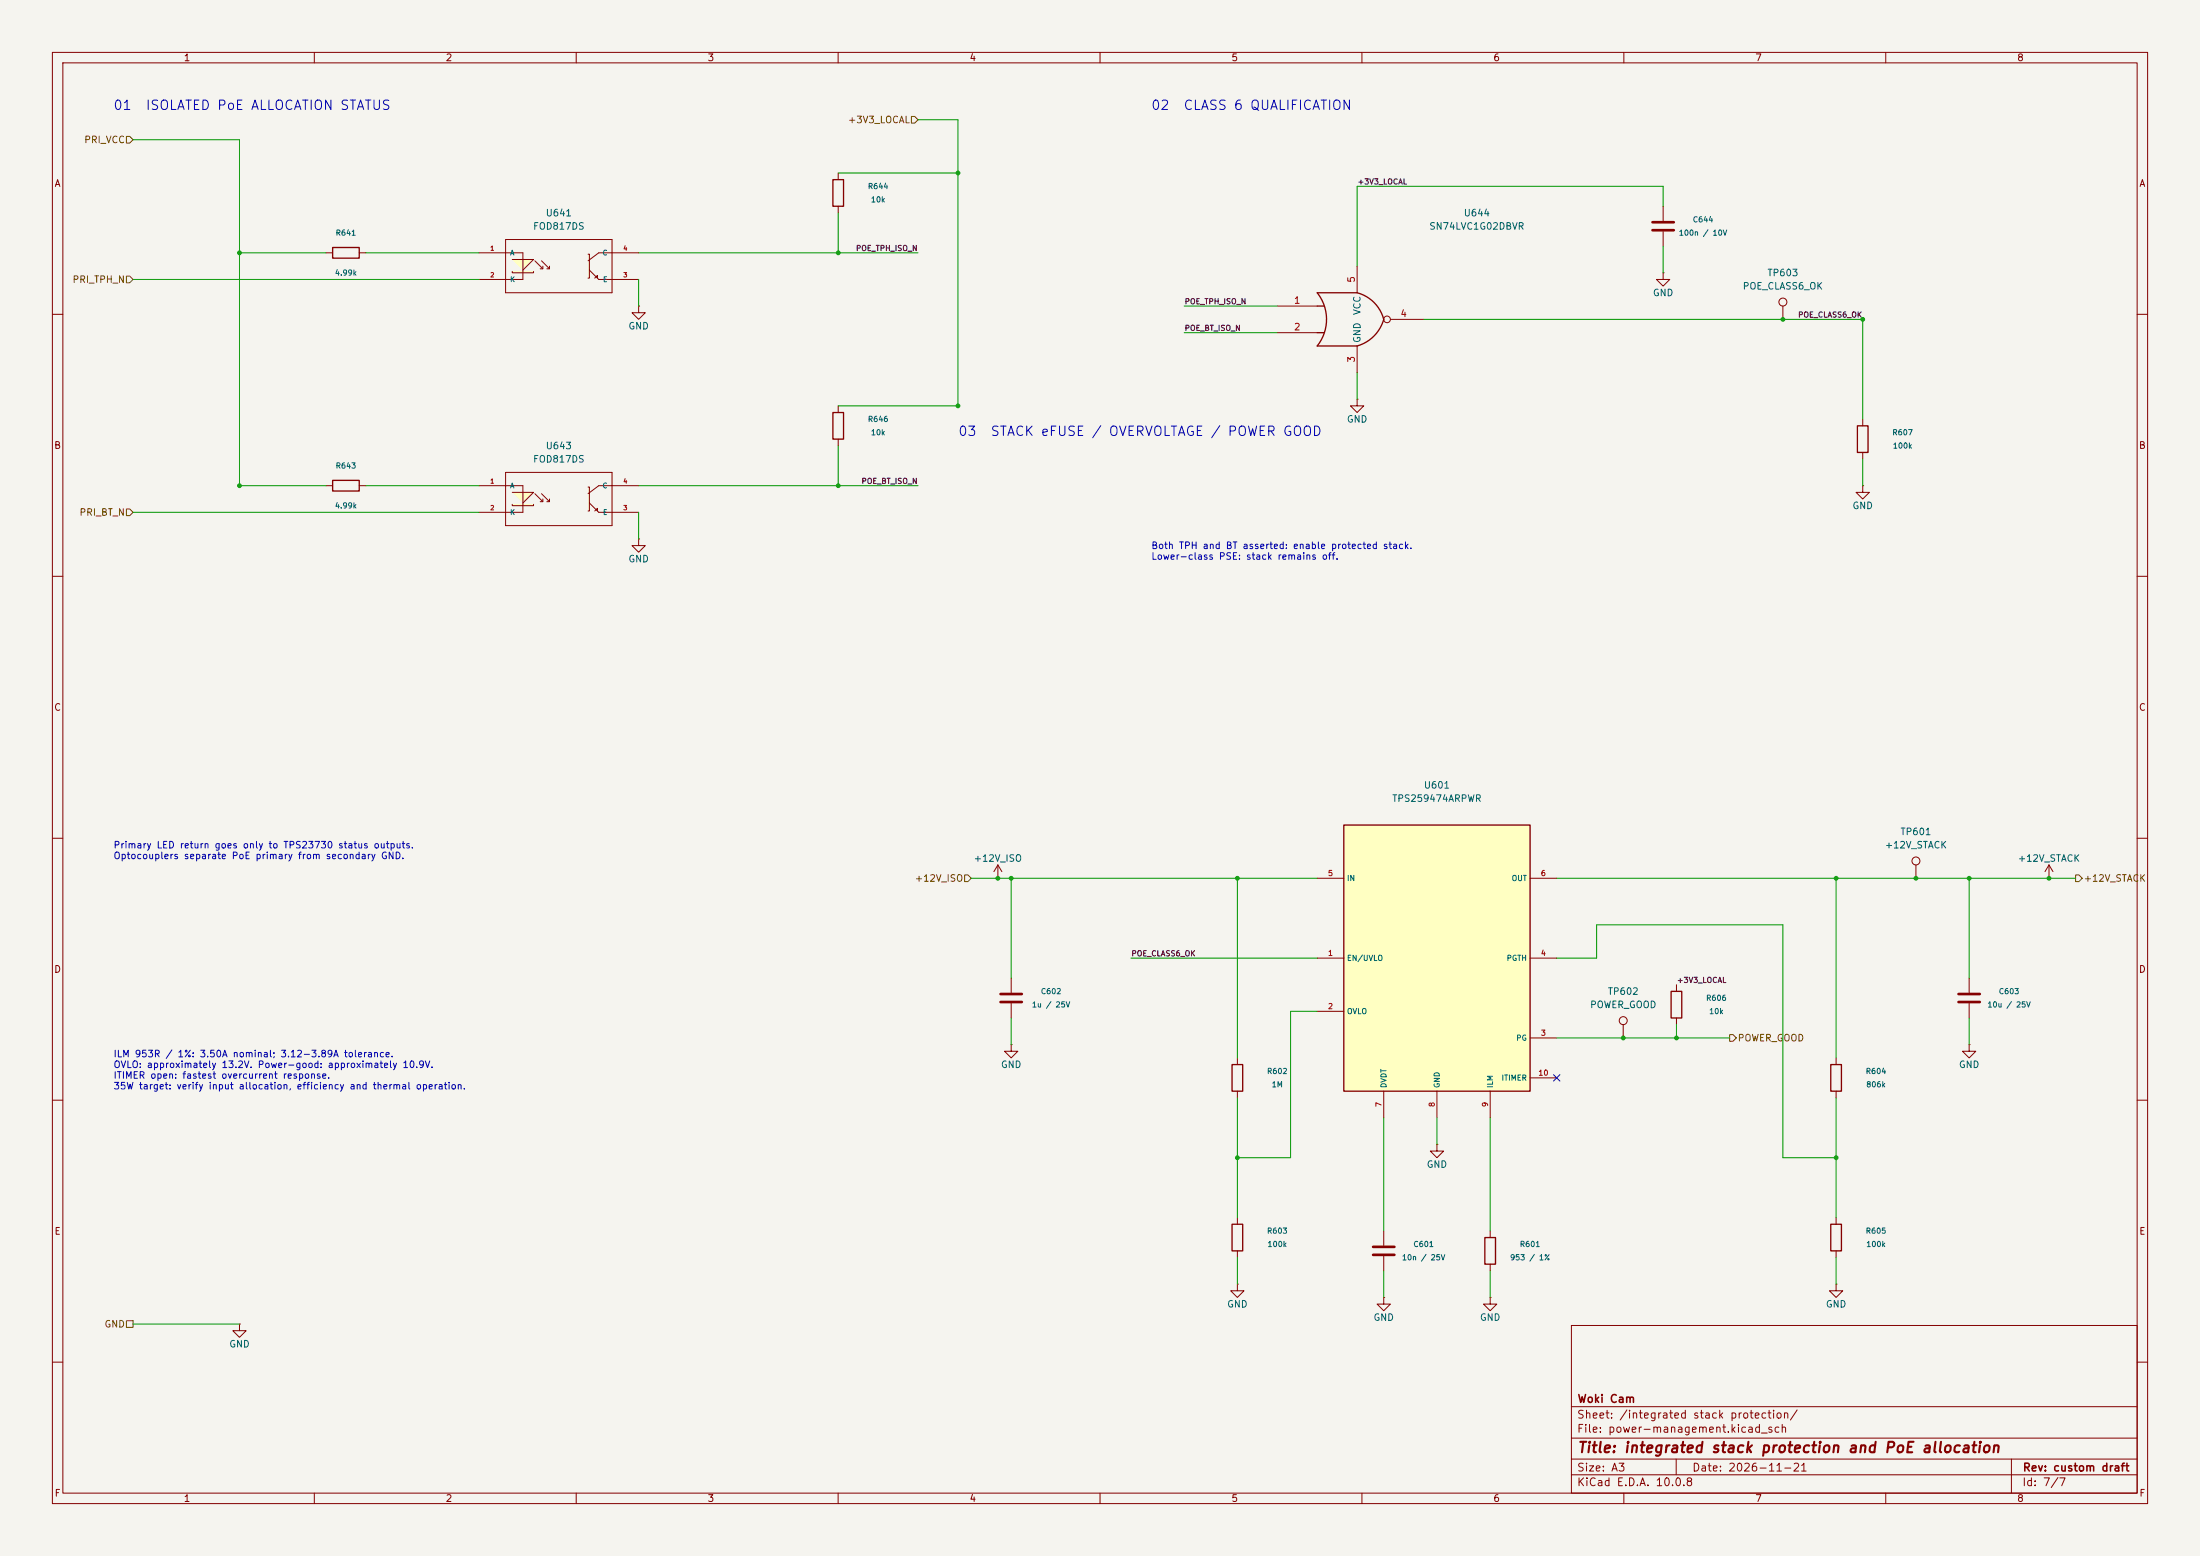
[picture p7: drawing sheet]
<svg xmlns="http://www.w3.org/2000/svg" width="420mm" height="297mm" viewBox="0 0 420 297" stroke-linecap="round" stroke-linejoin="round" font-family="sans-serif">
<path d="M0 0h420v297h-420z" fill="#f5f4ef" stroke="#f5f4ef" stroke-width=".19"/>
<g fill="none" stroke="#840000" stroke-width=".19">
<path d="M10 10h400v277h-400zM12 12h396v273h-396zM60 10v2M110 10v2M160 10v2M210 10v2M260 10v2M310 10v2M360 10v2M10 60h2M408 60h2M10 110h2"/>
<path d="M408 110h2M10 160h2M408 160h2M10 210h2M408 210h2M300 253h108v32h-108zM10 260h2M300 278.5h108M300 274.5h108M300 268.5h108M320 278.5v3M384 278.5v6.5"/>
<path d="M408 260h2M60 285v2M110 285v2M160 285v2M210 285v2M260 285v2M300 281.5h108M310 285v2M360 285v2"/>
</g>
<path d="M97.8 49.5h4.1l-2.1 2.1z" fill="#ffffc2"/>
<path d="M97.8 51.9h4.1" fill="none" stroke="#ffffc2" stroke-width=".25"/>
<g fill="#ffffc2">
<path d="M103.6 50.8v.5h-.5z"/>
<path d="M104.9 50.8v.5h-.5z"/>
</g>
<path d="M112.4 48.5v4.6" fill="none" stroke="#ffffc2" stroke-width=".25"/>
<path d="M113.5 53.1l.5-.5v.5z" fill="#ffffc2"/>
<g fill="none" stroke="#840000" stroke-width=".19">
<path d="M160 33v1.3M160 39.4v1.2M62.2 48.3h1.3M68.6 48.3h1.2M91.4 48.3h8.4v5h-8.4M96.5 45.7h20.3v10.2h-20.3zM97.8 49.5h4.1l-2.1 2.1M97.8 51.8v.3h4.1v-.3M102.1 49.8l1.5 1.5M103.4 49.8l1.5 1.5M103.6 50.8v.5h-.5M104.9 50.8v.5h-.5"/>
<path d="M112.3 48.5h.2v4.6h-.2M112.5 51.6l1.8 1.7h7.6M113.5 53.1l.5-.5v.5M121.9 58.4v1.3h1.3l-1.3 1.3-1.3-1.3h1.3M121.9 58.4h.1M121.9 48.3h-7.6l-2 1.5M160 77.5v1.2M259.1 76.2v1.3h1.2l-1.2 1.2-1.3-1.2h1.3M259.1 76.2h.1M62.2 92.7h1.3M68.6 92.7h1.2M160 83.8v1.3"/>
<path d="M121.9 102.9v1.2h1.3l-1.3 1.3-1.3-1.3h1.3M121.9 102.9h.1M190.5 167.6h.1M190.5 165.1l-.8 1.3M190.5 165.1l.8 1.3M190.5 165.1v2.5M391.2 167.6h.1M391.2 165.1l-.8 1.3M391.2 165.1l.7 1.3M391.2 165.1v2.5M193 186.7v2.8M193 191.5v2.8"/>
<path d="M375.9 186.7v2.8M375.9 191.5v2.8M236.2 201.9v1.3M236.2 208.3v1.3M274.3 218.4v1.3h1.3l-1.3 1.3-1.3-1.3h1.3M274.3 218.4h.1M284.5 234.9v1.3M45.7 252.7v1.3h1.3l-1.3 1.3-1.3-1.3h1.3M45.7 252.7h.1M264.2 247.6v1.3h1.2l-1.2 1.3-1.3-1.3h1.3M264.2 247.6h.1M284.5 247.6v1.3h1.2l-1.2 1.3-1.3-1.3h1.3"/>
<path d="M284.5 247.6h.1M284.5 241.3v1.3"/>
</g>
<path d="M191 189.7h4.1M191 191.3h4.1M373.9 189.7h4.1M373.9 191.3h4.1" fill="none" stroke="#840000" stroke-width=".51"/>
<path d="M159 34.3h2v5.1h-2zM63.5 47.2h5.1v2.1h-5.1zM159 78.7h2v5.1h-2zM63.5 91.7h5.1v2h-5.1zM235.2 203.2h2v5.1h-2zM283.5 236.2h2v5.1h-2z" fill="none" stroke="#840000" stroke-width=".25"/>
<path d="M97.8 94h4.1l-2.1 2z" fill="#ffffc2"/>
<path d="M97.8 96.4h4.1" fill="none" stroke="#ffffc2" stroke-width=".25"/>
<g fill="#ffffc2">
<path d="M103.1 95.8l.5-.5v.5z"/>
<path d="M104.4 95.8l.5-.5v.5z"/>
</g>
<path d="M112.4 93v4.5" fill="none" stroke="#ffffc2" stroke-width=".25"/>
<path d="M113.5 97.5l.5-.5v.5z" fill="#ffffc2"/>
<g fill="none" stroke="#840000" stroke-width=".19">
<path d="M317.5 39.4v2.8M317.5 52.1v1.2h1.3l-1.3 1.3-1.3-1.3h1.3M317.5 52.1h.1M317.5 44.2v2.8M340.4 58.4v2.6M91.4 92.7h8.4v5.1h-8.4M96.5 90.2h20.3v10.1h-20.3zM97.8 94h4.1l-2.1 2M97.8 96.3v.2h4.1v-.2M102.1 94.2l1.5 1.6M103.4 94.2l1.5 1.6M103.6 95.3v.5h-.5"/>
<path d="M104.9 95.3v.5h-.5M112.3 93h.2v4.5h-.2M112.5 96l1.8 1.8h7.6M113.5 97.5l.5-.5v.5M121.9 92.7h-7.6l-2 1.5M309.9 195.6v2.5M350.5 232.4v1.3M350.5 238.8v1.2M350.5 245.1v1.3h1.3l-1.3 1.2-1.3-1.2h1.3M350.5 245.1h.1"/>
<circle cx="340.4" cy="57.7" r=".76"/>
<circle cx="309.9" cy="194.8" r=".76"/>
</g>
<path d="M315.5 42.4h4M315.5 43.9h4" fill="none" stroke="#840000" stroke-width=".51"/>
<path d="M349.5 233.7h2v5.1h-2z" fill="none" stroke="#840000" stroke-width=".25"/>
<g fill="#ffffc2">
<path d="M251.5 58.4h1.2z"/>
<path d="M251.5 63.5h1.2z"/>
</g>
<path d="M251.5 55.9h7.6M251.5 66h7.6" fill="none" stroke="#ffffc2" stroke-width=".19"/>
<path d="M251.5 55.9h7.6a7.1 7.1 0 0 1 5.1 5.1 7.4 7.4 0 0 1-5.1 5h-7.6a8.1 8.1 0 0 0 0-10.1zM251.5 58.4h1.2M251.5 63.5h1.2M354.6 81.3h2v5.1h-2zM319 189.2h2.1v5.1h-2.1zM349.5 203.2h2v5.1h-2zM235.2 233.7h2v5.1h-2z" fill="none" stroke="#840000" stroke-width=".25"/>
<g fill="none" stroke="#840000" stroke-width=".19">
<path d="M243.8 58.4h7.7M259.1 50.8v5.1M243.8 63.5h7.7M259.1 66v5.1M265.4 61h6.4M355.6 92.7v1.3h1.3l-1.3 1.3-1.3-1.3h1.3M355.6 92.7h.1M355.6 80v1.3M355.6 86.4v1.2M365.8 165.1v2.5M193 199.4v1.3h1.3l-1.3 1.2-1.2-1.2h1.2M193 199.4h.1"/>
<path d="M320 188v1.2M320 194.3v1.3M375.9 199.4v1.3h1.3l-1.3 1.2-1.3-1.2h1.3M375.9 199.4h.1M350.5 201.9v1.3M350.5 208.3v1.3M236.2 232.4v1.3M236.2 238.8v1.2M264.2 234.9v2.8M264.2 239.8v2.8M236.2 245.1v1.3h1.3l-1.3 1.2-1.3-1.2h1.3M236.2 245.1h.1"/>
<circle cx="264.8" cy="61" r=".63"/>
<circle cx="365.8" cy="164.3" r=".76"/>
</g>
<path d="M262.1 238h4.1M262.1 239.5h4.1" fill="none" stroke="#840000" stroke-width=".51"/>
<path d="M256.5 157.5h35.6v50.8h-35.6z" fill="#ffffc2"/>
<path d="M256.5 157.5h35.6v50.8h-35.6z" fill="none" stroke="#840000" stroke-width=".25"/>
<path d="M251.5 167.6h5M292.1 167.6h5.1M251.5 182.9h5M251.5 193h5M292.1 182.9h5.1M292.1 198.1h5.1M264.2 208.3v5.1M274.3 208.3v5.1M284.5 208.3v5.1M292.1 205.7h5.1" fill="none" stroke="#840000" stroke-width=".19"/>
<path d="M24.1 26h.7l.6 .7-.6 .6h-.7zM174 22.2h.6l.7 .7-.7 .6h-.6zM24.1 52.7h.7l.6 .6-.6 .7h-.7zM24.1 97.2h.7l.6 .6-.6 .6h-.7zM184.1 167h.7l.6 .6-.6 .7h-.7zM396.2 167h.7l.6 .6-.6 .7h-.7zM330.2 197.5h.6l.7 .6-.7 .7h-.6zM24.1 252.1h1.3v1.3h-1.3z" fill="none" stroke="#725600" stroke-width=".19"/>
<g fill="none" stroke="#009600" stroke-width=".19">
<path d="M25.4 26.7h20.3v66h16.5M160 33h22.9M175.3 22.9h7.6v54.6h-22.9M317.5 39.4v-3.8h-58.4v15.2M25.4 53.3h66M45.7 48.3h16.5M69.8 48.3h21.6M121.9 48.3h53.4M121.9 53.3v5.1M160 40.6v7.7M226.1 58.4h17.7M317.5 47v5.1"/>
<path d="M226.1 63.5h17.7M259.1 71.1v5.1M271.8 61h83.8v19M25.4 97.8h66M69.8 92.7h21.6M121.9 97.8v5.1M121.9 92.7h53.4M160 85.1v7.6M355.6 87.6v5.1M185.4 167.6h66.1M193 167.6v19.1M236.2 167.6v34.3"/>
<path d="M297.2 167.6h99M350.5 167.6v34.3M375.9 167.6v19.1M193 194.3v5.1M215.9 182.9h35.6M251.5 193h-5.1v28h-10.2M297.2 182.9h7.6v-6.4h35.6v44.5h10.1M297.2 198.1h33M320 195.6v2.5M375.9 194.3v5.1M236.2 209.6v22.8M264.2 213.4v21.5"/>
<path d="M274.3 213.4v5M284.5 213.4v21.5M350.5 209.6v22.8M25.4 252.7h20.3M236.2 240v5.1M264.2 242.6v5M284.5 242.6v5M350.5 240v5.1"/>
</g>
<path d="M296.6 205.1l1.2 1.2M297.8 205.1l-1.2 1.2" fill="none" stroke="#000084" stroke-width=".19"/>
<g fill="#009600">
<circle cx="350.5" cy="221" r=".46"/>
<circle cx="309.9" cy="198.1" r=".46"/>
<circle cx="320" cy="198.1" r=".46"/>
<circle cx="350.5" cy="167.6" r=".46"/>
<circle cx="365.8" cy="167.6" r=".46"/>
<circle cx="45.7" cy="48.3" r=".46"/>
<circle cx="45.7" cy="92.7" r=".46"/>
<circle cx="182.9" cy="77.5" r=".46"/>
<circle cx="182.9" cy="33" r=".46"/>
<circle cx="190.5" cy="167.6" r=".46"/>
<circle cx="236.2" cy="167.6" r=".46"/>
<circle cx="193" cy="167.6" r=".46"/>
<circle cx="236.2" cy="221" r=".46"/>
<circle cx="160" cy="92.7" r=".46"/>
<circle cx="160" cy="48.3" r=".46"/>
<circle cx="375.9" cy="167.6" r=".46"/>
<circle cx="391.2" cy="167.6" r=".46"/>
<circle cx="340.4" cy="61" r=".46"/>
<circle cx="355.6" cy="61" r=".46"/>
</g>
<text font-size="2" fill="#840000" x="301" y="277.8">Title: integrated stack protection and PoE allocation</text>
<g font-size="1.8" fill="#0000c2">
<text x="21.5" y="21.4">01</text>
<text x="27.7" y="21.4">ISOLATED PoE ALLOCATION STATUS</text>
<text x="219.6" y="21.4">02</text>
<text x="225.8" y="21.4">CLASS 6 QUALIFICATION</text>
<text x="182.8" y="83.7">03</text>
<text x="189" y="83.7">STACK eFUSE / OVERVOLTAGE / POWER GOOD</text>
</g>
<g font-size="1.5" fill="#840000">
<text x="301" y="268.1">Woki Cam</text>
<text x="300.9" y="273.8">File: power-management.kicad_sch</text>
<text x="300.9" y="271.1">Sheet: /integrated stack protection/</text>
<text x="300.9" y="281.2">Size: A3</text>
<text x="322.9" y="281.2">Date: 2026-11-21</text>
<text x="386" y="281.2">Rev: custom draft</text>
<text x="300.9" y="284">KiCad E.D.A. 10.0.8</text>
<text x="385.9" y="284">Id: 7/7</text>
</g>
<g font-size="1.3" fill="#840000">
<text x="35" y="12">1</text>
<text x="85" y="12">2</text>
<text x="135" y="12">3</text>
<text x="185" y="12">4</text>
<text x="235" y="12">5</text>
<text x="285" y="12">6</text>
<text x="335" y="12">7</text>
<text x="385" y="12">8</text>
<text x="10.3" y="36">A</text>
<text x="408.3" y="36">A</text>
<text x="10.2" y="86">B</text>
<text x="408.2" y="86">B</text>
<text x="10.2" y="136">C</text>
<text x="408.2" y="136">C</text>
<text x="10.2" y="186">D</text>
<text x="408.2" y="186">D</text>
<text x="10.3" y="236">E</text>
<text x="408.3" y="236">E</text>
<text x="10.3" y="286">F</text>
<text x="35" y="287">1</text>
<text x="85" y="287">2</text>
<text x="135" y="287">3</text>
<text x="185" y="287">4</text>
<text x="235" y="287">5</text>
<text x="285" y="287">6</text>
<text x="335" y="287">7</text>
<text x="385" y="287">8</text>
<text x="408.3" y="286">F</text>
</g>
<g font-size="1.3" fill="#725600">
<text x="161.8" y="23.8">+3V3_LOCAL</text>
<text x="16" y="27.6">PRI_VCC</text>
<text x="13.7" y="54.3">PRI_TPH_N</text>
<text x="15.1" y="98.8">PRI_BT_N</text>
<text x="174.5" y="168.6">+12V_ISO</text>
<text x="397.7" y="168.6">+12V_STACK</text>
<text x="331.6" y="199.1">POWER_GOOD</text>
<text x="19.8" y="253.7">GND</text>
</g>
<g font-size="1.3" fill="#006464">
<text x="104.1" y="41.6">U641</text>
<text x="279.3" y="41.6">U644</text>
<text x="101.7" y="44.1">FOD817DS</text>
<text x="272.7" y="44.1">SN74LVC1G02DBVR</text>
<text x="337.3" y="53">TP603</text>
<text x="315.4" y="56.8">GND</text>
<text x="332.6" y="55.6">POE_CLASS6_OK</text>
<text x="119.9" y="63.2">GND</text>
<text x="260" y="65.6" transform="rotate(-90 260 65.6)">GND</text>
<text x="260" y="60.2" transform="rotate(-90 260 60.2)">VCC</text>
<text x="257" y="81">GND</text>
<text x="101.7" y="88.6">FOD817DS</text>
<text x="104.1" y="86.1">U643</text>
<text x="353.5" y="97.5">GND</text>
<text x="119.9" y="107.6">GND</text>
<text x="265.7" y="153.4">TPS259474ARPWR</text>
<text x="271.7" y="150.8">U601</text>
<text x="362.7" y="159.7">TP601</text>
<text x="185.8" y="164.8">+12V_ISO</text>
<text x="359.7" y="162.3">+12V_STACK</text>
<text x="385.1" y="164.8">+12V_STACK</text>
<text x="306.8" y="190.2">TP602</text>
<text x="303.4" y="192.7">POWER_GOOD</text>
<text x="191" y="204.2">GND</text>
<text x="373.9" y="204.2">GND</text>
<text x="272.3" y="223.2">GND</text>
<text x="234.2" y="249.9">GND</text>
<text x="348.5" y="249.9">GND</text>
<text x="43.7" y="257.5">GND</text>
<text x="262.1" y="252.4">GND</text>
<text x="282.4" y="252.4">GND</text>
</g>
<g font-size="1.3" fill="#a90000">
<text x="246.9" y="58.3">1</text>
<text x="258.9" y="54.1" transform="rotate(-90 258.9 54.1)">5</text>
<text x="246.9" y="63.4">2</text>
<text x="267.2" y="60.8">4</text>
<text x="258.9" y="69.3" transform="rotate(-90 258.9 69.3)">3</text>
</g>
<g font-size="1.3" fill="#0000c2">
<text x="219.7" y="105.1">Both TPH and BT asserted: enable protected stack.</text>
<text x="219.7" y="107.1">Lower-class PSE: stack remains off.</text>
<text x="21.6" y="162.3">Primary LED return goes only to TPS23730 status outputs.</text>
<text x="21.6" y="164.3">Optocouplers separate PoE primary from secondary GND.</text>
<text x="21.6" y="202.1">ILM 953R / 1%: 3.50A nominal; 3.12-3.89A tolerance.</text>
<text x="21.6" y="204.2">OVLO: approximately 13.2V. Power-good: approximately 10.9V.</text>
<text x="21.6" y="206.2">ITIMER open: fastest overcurrent response.</text>
<text x="21.6" y="208.3">35W target: verify input allocation, efficiency and thermal operation.</text>
</g>
<g font-size="1" fill="#0f0f0f">
<text x="259.1" y="35.5">+3V3_LOCAL</text>
<text x="163.3" y="48.2">POE_TPH_ISO_N</text>
<text x="226.1" y="58.3">POE_TPH_ISO_N</text>
<text x="226.1" y="63.4">POE_BT_ISO_N</text>
<text x="343.2" y="60.9">POE_CLASS6_OK</text>
<text x="164.4" y="92.6">POE_BT_ISO_N</text>
<text x="215.9" y="182.8">POE_CLASS6_OK</text>
<text x="320" y="187.9">+3V3_LOCAL</text>
</g>
<g font-size="1" fill="#006464">
<text x="165.6" y="36.3">R644</text>
<text x="166.2" y="38.9">10k</text>
<text x="64" y="45.2">R641</text>
<text x="320.4" y="45.2">100n / 10V</text>
<text x="323.1" y="42.7">C644</text>
<text x="63.8" y="52.8">4.99k</text>
<text x="97.3" y="49">A</text>
<text x="114.9" y="49">C</text>
<text x="97.3" y="54.1">K</text>
<text x="115" y="54.1">E</text>
<text x="165.6" y="80.8">R646</text>
<text x="166.2" y="83.3">10k</text>
<text x="361.2" y="83.3">R607</text>
<text x="64" y="89.7">R643</text>
<text x="361.3" y="85.9">100k</text>
<text x="97.3" y="93.4">A</text>
<text x="114.9" y="93.4">C</text>
<text x="63.8" y="97.3">4.99k</text>
<text x="97.3" y="98.5">K</text>
<text x="115" y="98.5">E</text>
<text x="257" y="168.4">IN</text>
<text x="288.5" y="168.4">OUT</text>
<text x="257" y="183.6">EN/UVLO</text>
<text x="287.5" y="183.6">PGTH</text>
<text x="198.6" y="190">C602</text>
<text x="325.6" y="191.3">R606</text>
<text x="381.5" y="190">C603</text>
<text x="196.9" y="192.5">1u / 25V</text>
<text x="257" y="193.8">OVLO</text>
<text x="326.2" y="193.8">10k</text>
<text x="379.3" y="192.5">10u / 25V</text>
<text x="289.4" y="198.9">PG</text>
<text x="241.8" y="205.2">R602</text>
<text x="242.7" y="207.8">1M</text>
<text x="264.9" y="207.8" transform="rotate(-90 264.9 207.8)">DVDT</text>
<text x="275.1" y="207.8" transform="rotate(-90 275.1 207.8)">GND</text>
<text x="285.2" y="207.8" transform="rotate(-90 285.2 207.8)">ILM</text>
<text x="286.6" y="206.5">ITIMER</text>
<text x="356.1" y="205.2">R604</text>
<text x="356.2" y="207.8">806k</text>
<text x="241.8" y="235.7">R603</text>
<text x="241.9" y="238.3">100k</text>
<text x="269.7" y="238.3">C601</text>
<text x="290" y="238.3">R601</text>
<text x="356.1" y="235.7">R605</text>
<text x="356.2" y="238.3">100k</text>
<text x="267.5" y="240.8">10n / 25V</text>
<text x="288.2" y="240.8">953 / 1%</text>
</g>
<g font-size="1" fill="#a90000">
<text x="253.4" y="167.5">5</text>
<text x="294.1" y="167.5">6</text>
<text x="253.4" y="182.7">1</text>
<text x="294.1" y="182.7">4</text>
<text x="253.4" y="192.9">2</text>
<text x="294.1" y="197.9">3</text>
<text x="293.6" y="205.6">10</text>
<text x="264" y="211.4" transform="rotate(-90 264 211.4)">7</text>
<text x="274.1" y="211.4" transform="rotate(-90 274.1 211.4)">8</text>
<text x="284.3" y="211.4" transform="rotate(-90 284.3 211.4)">9</text>
</g>
<g font-size=".9" fill="#a90000">
<text x="93.5" y="48">1</text>
<text x="93.5" y="53.1">2</text>
<text x="118.9" y="53.1">3</text>
<text x="118.9" y="48">4</text>
<text x="93.5" y="92.5">1</text>
<text x="118.9" y="92.5">4</text>
<text x="93.5" y="97.6">2</text>
<text x="118.9" y="97.6">3</text>
</g>
</svg>
